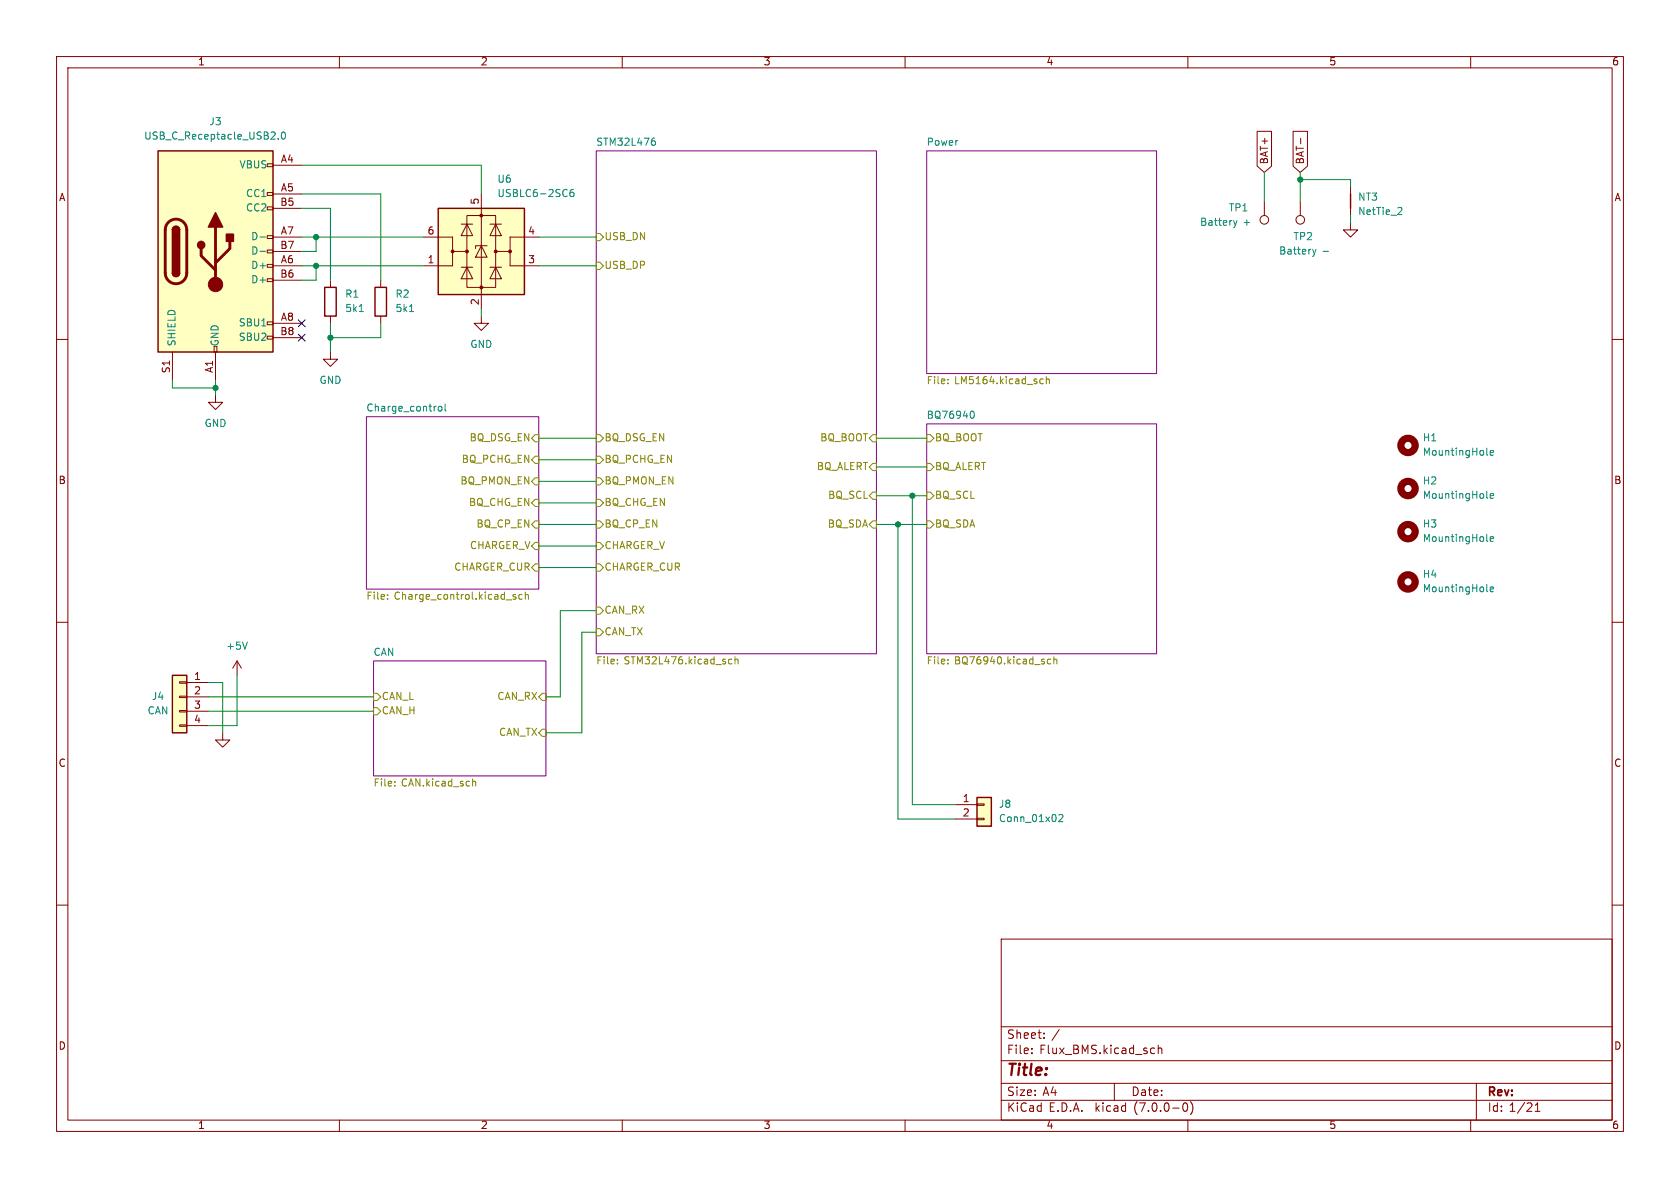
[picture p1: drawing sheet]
<svg xmlns="http://www.w3.org/2000/svg" width="297mm" height="210mm" viewBox="0 0 297 210" stroke-linecap="round" stroke-linejoin="round" font-family="sans-serif">
<g fill="none" stroke="#840000" stroke-width=".18">
<path d="M10 10h277v190h-277zM12 12h273v186h-273zM60 10v2M110 10v2M160 10v2M210 10v2M260 10v2M47.2 36.6h1.1v.5h-1.1zM47.2 34h1.1v.5h-1.1zM47.2 29h1.1v.5h-1.1zM48.3 29.2h5M48.3 34.3h5"/>
<path d="M48.3 36.8h5M81.5 39.6h2.1M82.5 38.1h5.1v12.7h-5.1zM82.5 39.6l1.1 2.1h-2.1zM85.1 34.3v20.3M86.6 39.6h2M87.6 39.6l1 2.1h-2zM222.2 23.2h2.6v6.2l-1.3 1.1-1.3-1.1zM223.5 35.6v2.5M228.6 23.2h2.5v6.2l-1.2 1.1-1.3-1.1zM229.9 35.6v2.5M229.9 24.5v.9"/>
<path d="M238.8 39.4v1.2h1.2l-1.2 1.3-1.3-1.3h1.3M238.8 33v5.1M10 60h2M47.2 59.4h1.1v.5h-1.1zM47.2 56.9h1.1v.5h-1.1zM47.2 49.3h1.1v.5h-1.1zM47.2 46.7h1.1v.5h-1.1zM47.2 44.2h1.1v.5h-1.1zM47.2 41.7h1.1v.5h-1.1zM48.3 47h5M48.3 41.9h5M48.3 57.2h5"/>
<path d="M48.3 49.5h5M48.3 44.5h5M48.3 59.7h5M58.4 49.5v1.3M58.4 55.9v1.3M67.3 49.5v1.3M67.3 55.9v1.3M74.9 41.9h5.1v2.6h2.5M80 44.5v2.5h-5.1M81.5 47.2h2.1M82.5 47.2l1.1 2.1h-2.1zM85.1 43.4l1 2.1h-2z"/>
<path d="M85.1 55.9v1.3h1.3l-1.3 1.2-1.3-1.2h1.3M86.1 43.4h-2v.5M86.6 47.2h2M87.6 47.2l1 2.1h-2zM90.2 44.5v2.5h5M95.2 41.9h-5v2.6h-2.6M285 60h2M30.5 62.2v5.1M37.8 61.2h.6v1h-.6zM38.1 69.9v1.2h1.3l-1.3 1.3-1.3-1.3h1.3M38.1 62.2v5.1M58.4 62.2v1.3h1.3l-1.3 1.3-1.3-1.3h1.3"/>
<path d="M10 110h2M41.9 116.8l-.8 1.3M41.9 116.8v2.6M41.9 116.8l.8 1.3M285 110h2M31.7 128.1h1.3v.3h-1.3zM31.7 125.6h1.3v.3h-1.3zM31.7 123.1h1.3v.2h-1.3zM31.7 120.5h1.3v.3h-1.3zM33 120.7h3.8M33 123.2h3.8M33 125.7h3.8"/>
<path d="M33 128.3h3.8M39.4 129.5v1.3h1.2l-1.2 1.3-1.3-1.3h1.3M10 160h2M168.9 142.2h3.8M168.9 144.8h3.8M172.7 144.7h1.3v.2h-1.3zM172.7 142.1h1.3v.3h-1.3zM285 160h2M177 166h108v32h-108zM60 198v2M110 198v2M160 198v2"/>
<path d="M177 194.5h108M177 191.5h108M177 187.5h108M177 181.5h108M182.4 186.1v.2M182.4 185.3v.2M184.6 183.4v.2M184.6 182.6v.2M197 191.5v3M203.7 185.3h.4M204.1 186.2l-.4 .1M204.8 185.4l.2-.1h.3l.1 1"/>
<path d="M204.8 184.8v1.5M209.3 195h.2a.81 .81 0 0 1 .5 .6 .81 .81 0 0 1-.3 .8l-.1 .1a.81 .81 0 0 1-.6-.7 .81 .81 0 0 1 .3-.8zM210 198v2M210.5 194.7a1.72 1.72 0 0 1 0 2.3M260 198v2M261 191.5v6.5M271.4 196.5h.9M271.4 195.4l.4-.4v1.5"/>
<circle cx="223.5" cy="38.9" r=".76"/>
<circle cx="229.9" cy="38.9" r=".76"/>
</g>
<g fill="#fff" stroke="#fff" stroke-width=".18">
<path d="M163.8 26.7h40.7v39.3h-40.7z"/>
<path d="M64.8 73.7h30.4v30.4h-30.4z"/>
<path d="M163.8 74.9h40.7v40.7h-40.7z"/>
<path d="M66 116.8h30.5v20.4h-30.5z"/>
<path d="M105.4 26.7h49.5v88.9h-49.5z"/>
</g>
<path d="M105.4 26.7h49.5v88.9h-49.5zM163.8 26.7h40.7v39.3h-40.7zM64.8 73.7h30.4v30.4h-30.4zM163.8 74.9h40.7v40.7h-40.7zM66 116.8h30.5v20.4h-30.5z" fill="none" stroke="#840084" stroke-width=".18"/>
<g fill="none" stroke="#848400" stroke-width=".18">
<path d="M105.4 41.3h.6l.7 .6-.7 .6h-.6zM105.4 46.4h.6l.7 .6-.7 .6h-.6zM94.6 76.8h.6v1.3h-.6l-.6-.6zM105.4 76.8h.6l.7 .7-.7 .6h-.6zM154.3 76.8h.6v1.3h-.6l-.6-.6zM163.8 76.8h.7l.6 .7-.6 .6h-.7zM167.6 67.7v.1M167.6 67v.2M183.9 67.8h.5M183.9 67h.5M185 67.1l.2-.1h.3v.8M185 66.6v1.2"/>
<path d="M94.6 80.6h.6v1.3h-.6l-.6-.6zM94.6 84.5h.6v1.2h-.6l-.6-.6zM94.6 88.3h.6v1.2h-.6l-.6-.6zM94.6 92.1h.6v1.2h-.6l-.6-.6zM94.6 95.9h.6v1.3h-.6l-.6-.7zM94.6 99.7h.6v1.3h-.6l-.6-.7zM105.4 88.3h.6l.7 .6-.7 .6h-.6zM105.4 92.1h.6l.7 .6-.7 .6h-.6zM105.4 84.5h.6l.7 .6-.7 .6h-.6zM105.4 80.6h.6l.7 .7-.7 .6h-.6zM105.4 95.9h.6l.7 .6-.7 .7h-.6zM105.4 99.7h.6l.7 .6-.7 .7h-.6z"/>
<path d="M154.3 87h.6v1.3h-.6l-.6-.7zM154.3 92.1h.6v1.2h-.6l-.6-.6zM154.3 81.9h.6v1.3h-.6l-.6-.6zM163.8 81.9h.7l.6 .7-.6 .6h-.7zM163.8 87h.7l.6 .6-.6 .7h-.7zM163.8 92.1h.7l.6 .6-.6 .6h-.7zM68.5 105.8v.1M68.5 105.1v.2M91.2 105.1h-.3l-.2 .2 .1 .2 .4 .1v.3h-.5M92.3 105.1h-.3l-.3 .2 .1 .6h.5M92.9 105.2l.1-.1h.4v.8M92.9 104.7v1.2"/>
<path d="M105.4 107.3h.6l.7 .7-.7 .6h-.6zM105.4 111.1h.6l.7 .7-.7 .6h-.6zM109.2 117.2v.2M109.2 116.6v.1M128.8 117.1l.2 .3 .4-.1M129.4 116.6l-.4-.1-.2 .3M129.9 116.6l.2-.1 .3 .1 .1 .8M129.9 116.1v1.3M167.6 117.2v.2M167.6 116.6v.1M185.8 116.6l-.4-.1-.2 .3 .1 .5h.5M186.3 116.6l.2-.1 .3 .1v.8"/>
<path d="M186.3 116.1v1.3M66 125.1h.7l.6 .6-.6 .7h-.7zM66 122.6h.7l.6 .6-.6 .6h-.7zM69.8 138.8v.2M69.8 138.2v.1M83.6 138.2l.1-.1 .3 .1 .1 .8M95.9 128.9h.6v1.3h-.6l-.7-.7zM95.9 122.6h.6v1.2h-.6l-.7-.6z"/>
</g>
<g fill="none" stroke="#008484" stroke-width=".18">
<path d="M49.2 24.5v.1M49.9 23.4l.1-.1a.68 .68 0 0 1 .5 .7 .68 .68 0 0 1-.5 .6l-.1-.1-.2-.4zM101.4 33.5h-.4a.86 .86 0 0 0 0 1.3l.4-.2 .1-.4-.3-.2h-.2l-.2 .2M115.4 24.9h.2l.3 .2-.1 .5-.4 .1M115.5 24.4h.3M218.1 39l.3 .8M218.4 39.8l-.1 .3M218.7 39l-.3 .8M247.7 36.7l.1 .2v.3l-.7 .7h.7M46 41.9h.9M46 44.4h.9M46.3 57.6h.7"/>
<path d="M63.5 55.1h.7M72.4 55.1h.7M232.1 44.1l.3 .8M232.4 44.9l-.2 .3M232.7 44.1l-.3 .8M233.9 44.4h1M77.5 71.9l.2-.1 .4 .1v.5l-.1 .2-.3 .1-.2-.1zM78.7 71.4v1.1l.2 .2M171.8 72.7a.68 .68 0 0 1 .5 .6 .68 .68 0 0 1-.5 .6M262.9 80.4l.1 .1M262.9 88l.1 .1M262.9 95.7h.1"/>
<path d="M263.4 80.1l.7-.2-.1-.2-.4-.1-.2 .2 .1 .6h.5M263.4 87.7l.7-.1-.1-.3-.4-.1-.2 .2 .1 .6h.5M263.4 95.3l.7-.1-.1-.3h-.4l-.2 .2 .1 .6h.5M43.7 113.5l-.4 1.3M262.9 104.5l.1 .1M263.4 104.2l.7-.1-.1-.3h-.4l-.2 .1 .1 .6h.5M187.2 144.1l.5-.1 .2 .3-.8 .9h.8"/>
</g>
<g fill="#ffffc2" stroke="#ffffc2" stroke-width=".18">
<path d="M77.5 36.8h15.2v15.3h-15.2z"/>
<path d="M27.9 26.7h20.4v35.5h-20.4z"/>
<path d="M172.7 141h2.6v5.1h-2.6z"/>
<path d="M30.5 119.4h2.5v10.1h-2.5z"/>
</g>
<path d="M27.9 26.7h20.4v35.5h-20.4zM77.5 36.8h15.2v15.3h-15.2zM238.8 34.3v2.5M30.5 48.3a.64 .64 0 0 0 .6 .6 .64 .64 0 0 0 .6-.6M30.5 40.6a.64 .64 0 0 1 .6-.6 .64 .64 0 0 1 .6 .6M57.4 50.8h2v5.1h-2zM66.3 50.8h2v5.1h-2zM30.5 119.4h2.5v10.1h-2.5zM172.7 141h2.6v5.1h-2.6z" fill="none" stroke="#840000" stroke-width=".25"/>
<g fill="#840000" stroke="#840000" stroke-width=".18">
<circle cx="80" cy="44.4" r=".25"/>
<circle cx="82.5" cy="44.4" r=".25"/>
<circle cx="85.1" cy="50.8" r=".25"/>
<circle cx="85.1" cy="38.1" r=".25"/>
<circle cx="87.6" cy="44.4" r=".25"/>
<circle cx="90.2" cy="44.4" r=".25"/>
<circle cx="38.1" cy="50.3" r="1.27"/>
</g>
<path d="M29.8 39.3a1.9 1.9 0 0 1 2-.4 1.9 1.9 0 0 1 1.2 1.7v7.7a1.91 1.91 0 0 1-1.9 1.9 1.91 1.91 0 0 1-1.9-1.9v-7.8l.2-.7zM35.6 43.9v1.3l2.5 2.6M38.1 40.1v10.2M40.6 42.7v1.2l-2.5 2.6" fill="none" stroke="#840000" stroke-width=".51"/>
<g fill="#840000" stroke="#840000" stroke-width=".25">
<path d="M30.5 48.3h1.2a.64 .64 0 0 1-.6 .6 .64 .64 0 0 1-.6-.6z"/>
<path d="M30.5 40.6h1.2v7.7h-1.2z"/>
<path d="M30.7 40.2a.64 .64 0 0 1 .7-.1 .64 .64 0 0 1 .3 .5h-1.2z"/>
<path d="M38.1 37.6l1.3 2.5h-2.6z"/>
<path d="M40 41.4h1.3v1.3h-1.3z"/>
<circle cx="35.6" cy="43.3" r=".63"/>
</g>
<g fill="none" stroke="#840000" stroke-width="1.3">
<circle cx="248.9" cy="78.7" r="1.27"/>
<circle cx="248.9" cy="86.4" r="1.27"/>
<circle cx="248.9" cy="94" r="1.27"/>
<circle cx="248.9" cy="102.9" r="1.27"/>
</g>
<g fill="none" stroke="#008400" stroke-width=".18">
<path d="M53.3 34.3h14v15.2M53.3 29.2h31.8v5.1M53.3 36.8h5.1v12.7M223.5 30.5v5.1M229.9 30.5v5.1M229.9 31.8h8.9v1.2M238.8 38.1v1.3M53.3 47h21.6M53.3 41.9h21.6M55.9 47v2.5h-2.6M55.9 41.9v2.6h-2.6M58.4 57.2v5"/>
<path d="M67.3 57.2v2.5h-8.9M85.1 54.6v1.3M95.2 47h10.2M95.2 41.9h10.2M30.5 67.3v1.3h7.6M38.1 67.3v2.6M95.2 77.5h10.2M154.9 77.5h8.9M95.2 92.7h10.2M95.2 96.5h10.2M95.2 85.1h10.2M95.2 88.9h10.2"/>
<path d="M95.2 81.3h10.2M154.9 87.6h8.9M154.9 92.7h8.9M154.9 82.6h8.9M158.7 92.7v52.1h10.2M161.3 87.6v54.6h7.6M41.9 119.4v8.9h-5.1M95.2 100.3h10.2M105.4 108h-6.3v15.2h-2.6M105.4 111.8h-2.5v17.7h-6.4M36.8 123.2h29.2M36.8 120.7h2.6v8.8"/>
<path d="M36.8 125.7h29.2"/>
</g>
<path d="M52.7 56.5l1.2 1.3M52.7 59.1l1.2 1.2M53.9 56.5l-1.2 1.3M53.9 59.1l-1.2 1.2" fill="none" stroke="#000084" stroke-width=".18"/>
<g fill="#008400" stroke="#008400" stroke-width=".18">
<circle cx="161.3" cy="87.6" r=".46"/>
<circle cx="158.7" cy="92.7" r=".46"/>
<circle cx="229.9" cy="31.8" r=".46"/>
<circle cx="38.1" cy="68.6" r=".46"/>
<circle cx="58.4" cy="59.7" r=".46"/>
<circle cx="55.9" cy="47" r=".46"/>
<circle cx="55.9" cy="41.9" r=".46"/>
</g>
<text font-size="2.8" fill="#840000" x="178" y="190.8">Title:</text>
<g font-size="2.1" fill="#840000">
<text x="178" y="183.9">Sheet:</text>
<text x="185.9" y="183.9">/</text>
<text x="178" y="186.6">File:</text>
<text x="183.8" y="186.6">Flux_BMS.kicad_sch</text>
<text x="178" y="196.8">KiCad</text>
<text x="178" y="194">Size:</text>
<text x="184.3" y="194">A4</text>
<text x="185.4" y="196.8">E.D.A.</text>
<text x="193.7" y="196.8">kicad</text>
<text x="200" y="194">Date:</text>
<text x="200.6" y="196.8">(7.0.0-0)</text>
<text x="263" y="194.2">Rev:</text>
<text x="263" y="196.8">Id: 1/21</text>
</g>
<g font-size="1.8" fill="#840000">
<text x="35" y="11.8">1</text>
<text x="85" y="11.8">2</text>
<text x="135" y="11.8">3</text>
<text x="185" y="11.8">4</text>
<text x="235" y="11.8">5</text>
<text x="285" y="11.8">6</text>
<text x="49.6" y="29">A4</text>
<text x="224.4" y="29.1" transform="rotate(-90 224.4 29.1)">BAT+</text>
<text x="230.8" y="29.1" transform="rotate(-90 230.8 29.1)">BAT-</text>
<text x="10.4" y="35.8">A</text>
<text x="49.6" y="34">A5</text>
<text x="285.4" y="35.8">A</text>
<text x="49.5" y="36.6">B5</text>
<text x="49.6" y="41.7">A7</text>
<text x="75.5" y="41.7">6</text>
<text x="84.8" y="36.2" transform="rotate(-90 84.8 36.2)">5</text>
<text x="93.3" y="41.7">4</text>
<text x="49.5" y="44.2">B7</text>
<text x="49.6" y="46.7">A6</text>
<text x="75.5" y="46.7">1</text>
<text x="93.3" y="46.7">3</text>
<text x="49.5" y="49.3">B6</text>
<text x="49.5" y="59.4">B8</text>
<text x="49.6" y="56.9">A8</text>
<text x="84.8" y="54" transform="rotate(-90 84.8 54)">2</text>
<text x="37.8" y="66" transform="rotate(-90 37.8 66)">A1</text>
<text x="30.2" y="66" transform="rotate(-90 30.2 66)">S1</text>
<text x="10.3" y="85.8">B</text>
<text x="285.3" y="85.8">B</text>
<text x="34.3" y="120.4">1</text>
<text x="34.3" y="122.9">2</text>
<text x="34.3" y="125.5">3</text>
<text x="34.3" y="128">4</text>
<text x="10.3" y="135.8">C</text>
<text x="285.3" y="135.8">C</text>
<text x="170.1" y="142">1</text>
<text x="170.1" y="144.5">2</text>
<text x="10.3" y="185.8">D</text>
<text x="285.3" y="185.8">D</text>
<text x="35" y="199.8">1</text>
<text x="85" y="199.8">2</text>
<text x="135" y="199.8">3</text>
<text x="185" y="199.8">4</text>
<text x="235" y="199.8">5</text>
<text x="285" y="199.8">6</text>
</g>
<g font-size="1.8" fill="#008484">
<text x="36.9" y="22.4">J3</text>
<text x="25.4" y="25">USB_C_Receptacle_USB2.0</text>
<text x="105.4" y="26">STM32L476</text>
<text x="163.8" y="26">Power</text>
<text x="42.2" y="30">VBUS</text>
<text x="43.4" y="35.1">CC1</text>
<text x="87.9" y="35.1">USBLC6-2SC6</text>
<text x="87.9" y="32.6">U6</text>
<text x="240" y="35.8">NT3</text>
<text x="43.4" y="37.7">CC2</text>
<text x="212.1" y="40.2">Battery</text>
<text x="217.2" y="37.7">TP1</text>
<text x="219.7" y="40.2">+</text>
<text x="240" y="38.3">NetTie_2</text>
<text x="44.3" y="47.8">D+</text>
<text x="44.3" y="42.7">D-</text>
<text x="44.3" y="45.3">D-</text>
<text x="226.1" y="45.3">Battery</text>
<text x="228.6" y="42.7">TP2</text>
<text x="44.3" y="50.4">D+</text>
<text x="61" y="52.9">R1</text>
<text x="69.9" y="52.9">R2</text>
<text x="42.1" y="58">SBU1</text>
<text x="61" y="55.4">5k1</text>
<text x="69.9" y="55.4">5k1</text>
<text x="31.3" y="61.2" transform="rotate(-90 31.3 61.2)">SHIELD</text>
<text x="38.9" y="61.2" transform="rotate(-90 38.9 61.2)">GND</text>
<text x="42.1" y="60.5">SBU2</text>
<text x="83.1" y="61.8">GND</text>
<text x="56.4" y="68.1">GND</text>
<text x="36.1" y="75.8">GND</text>
<text x="64.8" y="72.9">Charge_control</text>
<text x="163.8" y="74.2">BQ76940</text>
<text x="251.5" y="78.3">H1</text>
<text x="251.5" y="80.8">MountingHole</text>
<text x="251.5" y="85.9">H2</text>
<text x="251.5" y="88.5">MountingHole</text>
<text x="251.5" y="93.5">H3</text>
<text x="251.5" y="96.1">MountingHole</text>
<text x="251.5" y="102.4">H4</text>
<text x="251.5" y="105">MountingHole</text>
<text x="39.9" y="115.1">+5V</text>
<text x="66" y="116.1">CAN</text>
<text x="26.8" y="124">J4</text>
<text x="26" y="126.6">CAN</text>
<text x="176.5" y="143.1">J8</text>
<text x="176.5" y="145.6">Conn_01x02</text>
</g>
<g font-size="1.8" fill="#848400">
<text x="106.9" y="42.7">USB_DN</text>
<text x="106.9" y="47.8">USB_DP</text>
<text x="163.8" y="68.3">File:</text>
<text x="168.8" y="68.3">LM5164.kicad_sch</text>
<text x="81.5" y="82.1">BQ_PCHG_EN</text>
<text x="82.9" y="78.3">BQ_DSG_EN</text>
<text x="106.9" y="78.3">BQ_DSG_EN</text>
<text x="106.9" y="82.1">BQ_PCHG_EN</text>
<text x="144.3" y="83.4">BQ_ALERT</text>
<text x="144.9" y="78.3">BQ_BOOT</text>
<text x="165.3" y="83.4">BQ_ALERT</text>
<text x="165.3" y="78.3">BQ_BOOT</text>
<text x="81.3" y="85.9">BQ_PMON_EN</text>
<text x="82.8" y="89.7">BQ_CHG_EN</text>
<text x="106.9" y="89.7">BQ_CHG_EN</text>
<text x="106.9" y="85.9">BQ_PMON_EN</text>
<text x="146.3" y="88.5">BQ_SCL</text>
<text x="165.3" y="88.5">BQ_SCL</text>
<text x="84.1" y="93.5">BQ_CP_EN</text>
<text x="106.9" y="93.5">BQ_CP_EN</text>
<text x="146.2" y="93.5">BQ_SDA</text>
<text x="165.3" y="93.5">BQ_SDA</text>
<text x="80.2" y="101.2">CHARGER_CUR</text>
<text x="83" y="97.3">CHARGER_V</text>
<text x="106.9" y="97.3">CHARGER_V</text>
<text x="106.9" y="101.2">CHARGER_CUR</text>
<text x="64.8" y="106.4">File:</text>
<text x="69.7" y="106.4">Charge_control.kicad_sch</text>
<text x="106.9" y="108.8">CAN_RX</text>
<text x="106.9" y="112.6">CAN_TX</text>
<text x="105.4" y="117.8">File:</text>
<text x="110.4" y="117.8">STM32L476.kicad_sch</text>
<text x="163.8" y="117.8">File:</text>
<text x="168.8" y="117.8">BQ76940.kicad_sch</text>
<text x="67.5" y="124">CAN_L</text>
<text x="87.8" y="124">CAN_RX</text>
<text x="67.5" y="126.6">CAN_H</text>
<text x="88.1" y="130.4">CAN_TX</text>
<text x="66" y="139.4">File:</text>
<text x="71" y="139.4">CAN.kicad_sch</text>
</g>
</svg>
